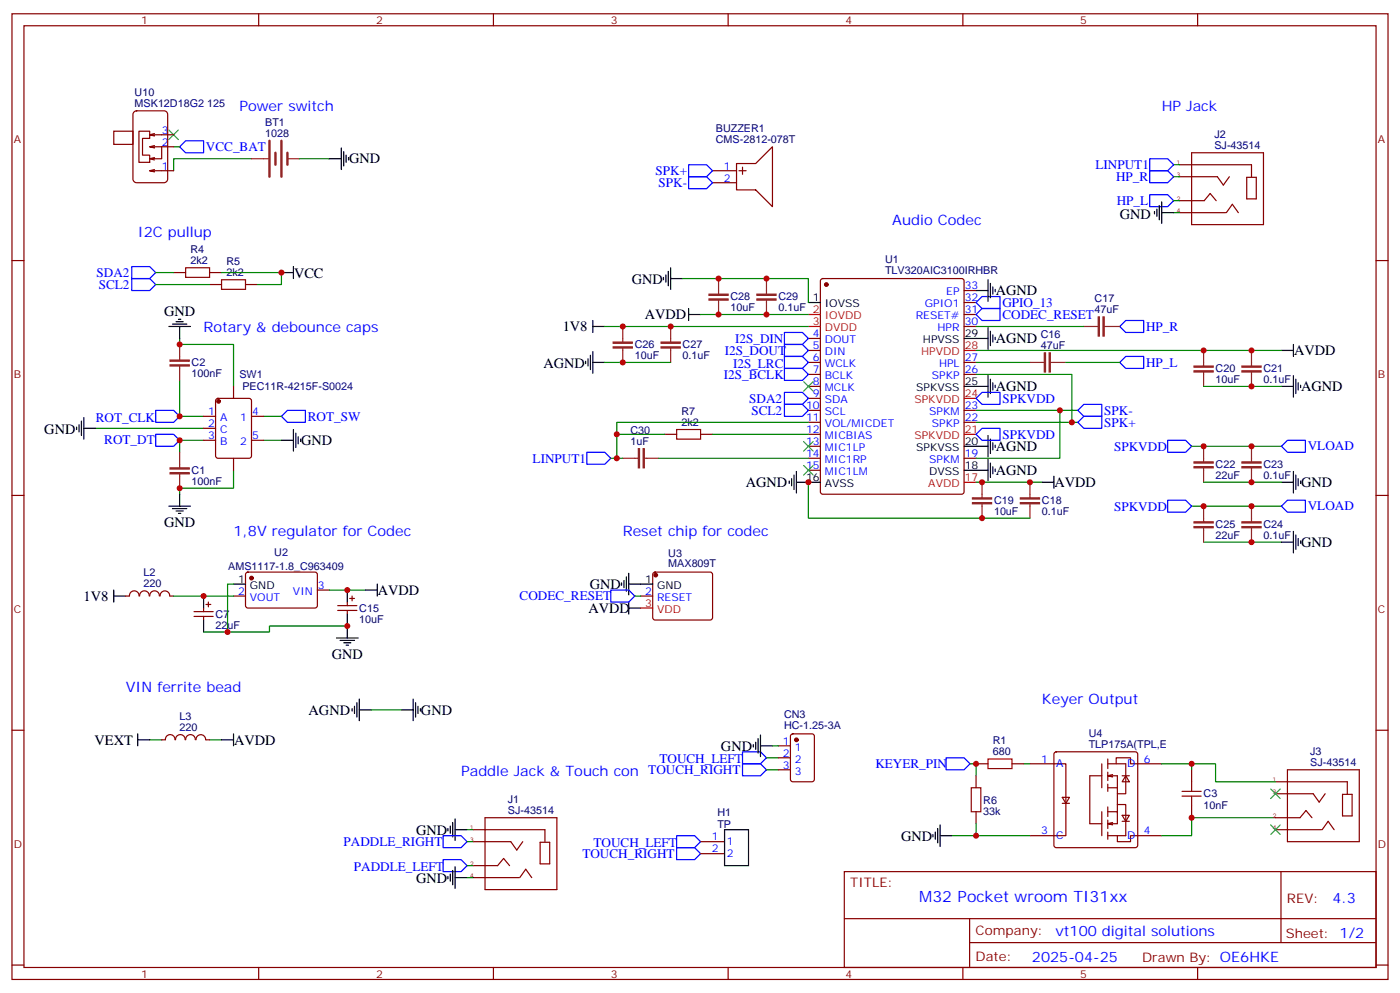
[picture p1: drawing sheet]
<svg xmlns="http://www.w3.org/2000/svg" width="412mm" height="292mm" viewBox="0 0 412 292" stroke-linecap="round" stroke-linejoin="round" font-family="sans-serif">
<g fill="none" stroke="#870000" stroke-width=".35">
<path d="M3.5 4.1h405.4v284.3h-405.4zM7.1 7.6h398.2v277.3h-398.2zM76.2 4.1v3.5M145.3 4.1v3.5M214.5 4.1v3.5M283.6 4.1v3.5M352.8 4.1v3.5M33.5 38.6h5.7v3.9h-5.7zM39.4 33.1l.8-.5h8.1l.7 .2 .3 .6 .1 19.3-.2 .7-.6 .3-8.4 .1-.6-.2-.4-.6v-19.3zM40.9 38.6h3.2v2.1h-2.1v5h2.1v2.1h-3.2zM45.5 39.3l-1.4 .4M51.2 39.7h-7.1l1.4 .3"/>
<path d="M44.1 46.7l1.4 .4M45.5 42.9l-1.4 .3M45.5 49.9l-1.4 .4M47.6 43.2h-3.5l1.4 .4M47.6 43.2v3.5h-3.5l1.4-.3M47.6 43.2h3.6M51.2 50.3h-7.1l1.4 .3M209.9 50.3h7.1M209.9 53.8h7.1M217 48.2h5.6l4.9-5v17.7l-4.9-5h-5.6zM217.7 50.3h2.1M218.7 49.2v2.1"/>
<path d="M3.5 76.7h3.6M405.3 76.7h3.6M51.2 80.3h3.5M61.7 80.3h3.6M61.7 83.8h3.6M72.3 83.8h3.5M238.1 99.7h3.6M241.9 82.2l.5-.2h40.9l.6 .5 .1 62.3-.5 .7h-41.1l-.7-.4v-62.4zM284 96.1h3.5M284 92.6h3.5M284 89.1h3.5M284 85.5h3.5"/>
<path d="M63.7 117.5l.5-.2h9.2l.6 .4 .1 16.5-.5 .7h-9.4l-.6-.4-.1-16.5zM68.8 113.8v3.5M238.1 103.2h3.6M238.1 106.7h3.6M238.1 110.2h3.6M238.1 113.8h3.6M238.1 117.3h3.6M284 106.7h3.5M284 110.2h3.5M60 122.6h3.5M60 126.1h3.5M60 129.6h3.5"/>
<path d="M68.8 134.9v3.6M74.1 122.6h3.5M74.1 129.6h3.5M195.8 127.9h3.5M206.4 127.9h3.5M238.1 120.8h3.6M238.1 124.4h3.6M238.1 127.9h3.6M238.1 131.4h3.6M238.1 134.9h3.6M238.1 138.5h3.6M284 120.8h3.5"/>
<path d="M284 124.4h3.5M284 134.9h3.5M3.5 145.9h3.6M405.3 145.9h3.6M37 175.5h1.1M38.1 175.5a1.41 1.41 0 0 1 1.4-1.5 1.41 1.41 0 0 1 1.5 1.5M41.1 175.5a1.41 1.41 0 0 1 1.4-1.5 1.41 1.41 0 0 1 1.4 1.5M44.1 175.5a1.41 1.41 0 0 1 1.4-1.5 1.41 1.41 0 0 1 1.4 1.5M47.2 175.5a1.41 1.41 0 0 1 1.4-1.5 1.41 1.41 0 0 1 1.4 1.5M50.1 175.5h1.1M60 179v1.1M60.7 178h1.4"/>
<path d="M61.4 177.3v1.4M68.8 175.5h3.5M72.6 168.7l.4-.2h20.1l.4 .7-.1 9.4-.6 .4h-20l-.5-.7v-9.1zM93.5 173.7h3.5M99.5 178.3h5.6M99.5 179.7h5.6M102.3 177.3v1M102.3 179.7v1.1M103 176.2h1.4M103.7 175.5v1.4M188.7 175.5h3.6M192.5 168.7l.5-.2h16.2l.5 .2 .2 .5v12.7l-.2 .5-.5 .2h-16.2l-.5-.3-.2-.4v-12.7z"/>
<path d="M57.1 180.1h5.7M57.1 181.5h5.7M60 181.5v1.1M3.5 215h3.6M47.6 217.8h1.1M48.7 217.8a1.41 1.41 0 0 1 1.4-1.5 1.41 1.41 0 0 1 1.4 1.5M51.7 217.8a1.41 1.41 0 0 1 1.4-1.5 1.41 1.41 0 0 1 1.4 1.5M54.7 217.8a1.41 1.41 0 0 1 1.4-1.5 1.41 1.41 0 0 1 1.4 1.5M57.7 217.8a1.41 1.41 0 0 1 1.5-1.5 1.41 1.41 0 0 1 1.4 1.5M60.7 217.8h1M229.3 219.6h3.5M233.1 216.3l.4-.2h5.7l.6 .4 .1 13-.5 .6-5.9 .1-.6-.5-.1-12.9z"/>
<path d="M405.3 215h3.6M229.3 223.1h3.5M229.3 226.7h3.5M287.5 224.9h3.5M287.5 228.4v3.6M287.5 239v3.5M298.1 224.9h3.5M303.4 224.9h10.6v21.2h-10.6M310.7 221.6l.4-.2h23.3l.5 .2 .2 .5v26.8l-.2 .5-.5 .2h-23.3l-.4-.2-.3-.5v-26.8zM312.9 234.8h2.1l-1 1.7zM312.9 236.5h2.1M324.6 224.9v7.1"/>
<path d="M324.6 239v7.1M324.6 228.4h-3.6v14.1h3.6M326.3 224.9h5.3v8.8h-2.5M326.3 223.5v2.8M326.3 227.4v2.4M326.3 230.9v2.1M326.3 237.6v2.8M326.3 232h2.8M326.3 239h2.8M327.7 228.8l-1.4-.4h2.8v14.1h-2.8l1.4 .4M327.7 228.1l-1.4 .3M328.8 224.9v-1.8h4.2v1.8h9.2"/>
<path d="M329.1 236.9h2.5v9.2h-5.3M330.6 228.4h2.1M331.6 228.4l1.1 1.8h-2.1zM351 226.7v3.5M351 237.2v3.6M206.4 247.8h7M206.4 251.4h7M248.7 256.6h156.6v28.3h-156.6zM326.3 241.5v2.4M326.3 245v2.1M327.7 242.2l-1.4 .3M329.1 246.1v1.7h3.9v-1.7h9.2"/>
<path d="M330.6 240.1h2.1l-1.1 1.7zM330.6 241.8h2.1M377.3 256.7v20.8M248.7 270.5h156.5M285.6 277.5h119.6M285.6 270.5v14.1M3.5 284.2h3.6M76.2 284.9v3.5M145.3 284.9v3.5M214.5 284.9v3.5M283.6 284.9v3.5M352.8 284.9v3.5"/>
<path d="M405.3 284.2h3.6"/>
</g>
<g fill="none" stroke="#00f" stroke-width=".35">
<path d="M52.9 43.2l1.8-1.7h5.3v3.5h-5.3zM202.8 48.5h5.3l1.8 1.8-1.8 1.7h-5.3zM202.8 52h5.3l1.8 1.8-1.8 1.8h-5.3zM338.7 57.3h5.3l1.7 1.8-1.7 1.8h-5.3zM338.7 50.3h5.3l1.7 1.7-1.7 1.8h-5.3zM338.7 46.7h5.3l1.7 1.8-1.7 1.8h-5.3zM38.8 78.5h5.3l1.8 1.8-1.8 1.7h-5.3zM38.8 82h5.3l1.8 1.8-1.8 1.7h-5.3zM231.1 97.9h5.3l1.7 1.8-1.7 1.7h-5.3zM287.5 92.6l1.8-1.8h5.3v3.6h-5.3zM287.5 89.1l1.8-1.8h5.3v3.5h-5.3zM329.8 96.1l1.8-1.7h5.3v3.5h-5.3z"/>
<path d="M231.1 108.5h5.3l1.7 1.7-1.7 1.8h-5.3zM231.1 105h5.3l1.7 1.7-1.7 1.8h-5.3zM231.1 119.1h5.3l1.7 1.7-1.7 1.8h-5.3zM231.1 115.5h5.3l1.7 1.8-1.7 1.8h-5.3zM231.1 101.4h5.3l1.7 1.8-1.7 1.8h-5.3zM287.5 117.3l1.8-1.8h5.3v3.6h-5.3zM329.8 106.7l1.8-1.7h5.3v3.5h-5.3zM45.9 127.9h5.3l1.7 1.7-1.7 1.8h-5.3zM45.9 120.8h5.3l1.7 1.8-1.7 1.8h-5.3zM82.9 122.6l1.8-1.8h5.3v3.6h-5.3zM172.9 133.2h5.3l1.7 1.7-1.7 1.8h-5.3zM287.5 127.9l1.8-1.8h5.3v3.5h-5.3z"/>
<path d="M317.5 120.8l1.8-1.7h5.3v3.5h-5.3zM317.5 124.4l1.8-1.8h5.3v3.5h-5.3zM344 129.6h5.2l1.8 1.8-1.8 1.8h-5.2zM377.5 131.4l1.7-1.8h5.3v3.6h-5.3zM344 147.3h5.2l1.8 1.7-1.8 1.8h-5.2zM377.5 149l1.7-1.7h5.3v3.5h-5.3zM179.9 173.7h5.3l1.8 1.8-1.8 1.8h-5.3zM218.7 224.9h5.3l1.8 1.8-1.8 1.7h-5.3zM218.7 221.4h5.3l1.8 1.7-1.8 1.8h-5.3zM278.7 223.1h5.3l1.8 1.8-1.8 1.8h-5.3zM130.5 253.1h5.3l1.8 1.8-1.8 1.7h-5.3zM130.5 246.1h5.3l1.8 1.7-1.8 1.8h-5.3z"/>
<path d="M199.3 249.6h5.3l1.8 1.8-1.8 1.7h-5.3zM199.3 246.1h5.3l1.8 1.7-1.8 1.8h-5.3z"/>
</g>
<g fill="none" stroke="#008700" stroke-width=".35">
<path d="M51.2 43.2h1.7M74.1 46.7h-22.9v3.6M88.2 46.7h8.8M345.7 48.5h1.8M345.7 59.1h1.8M345.7 52h1.8M345.7 62.6h1.8M45.9 80.3h5.3M45.9 83.8h15.8M52.9 99.7v1.7h15.9v12.4M65.3 80.3h17.6v3.5h-7.1M178.2 96.1h59.9"/>
<path d="M201.1 82h37v7.1M206.4 92.6h31.7M287.5 96.1h31.8M52.9 112v10.6h7.1M178.2 106.7h19.4M287.5 110.2h28.2v14.2M287.5 106.7h15.9M287.5 103.2h90M314 106.7h15.8M354.5 113.8h23M28.2 126.1h31.8M60 129.6h-7.1v3.6"/>
<path d="M68.8 138.5v5.3h-15.9v1.7M77.6 122.6h5.3M77.6 129.6h5.3M179.9 134.9h3.5M194 134.9h44.1M195.8 127.9h-14.1v7M209.9 127.9h28.2M238.1 124.4h-56.4v3.5M287.5 120.8h30M287.5 124.4h30M312.2 120.8v14.1h-24.7M351 131.4h26.5"/>
<path d="M238.1 142v10.6h65.3M287.5 142h19.4M351 149h26.5M354.5 142h23M354.5 159.6h23M51.2 175.5h17.6M68.8 172h-1.8v14.1M97 173.7h10.6M187 175.5h1.7M102.3 184.3h-22.9v1.8h-19.4M44.1 217.8h3.5M61.7 217.8h3.6"/>
<path d="M109.4 209h8.8M227.5 219.6h1.8M225.8 226.7h3.5M225.8 223.1h3.5M285.8 224.9h1.7v3.5M301.6 224.9h1.8M342.2 224.9h8.8v1.8M351 224.9h7.1v5.3h17.6M137.6 254.9h1.7M137.6 244.3h1.7M137.6 247.8h1.7M137.6 258.4h1.7"/>
<path d="M280.5 246.1h22.9M287.5 242.5v3.6M375.7 240.8h-24.7v5.3h-8.8"/>
</g>
<g fill="none" stroke="#8c2424" stroke-width=".35">
<path d="M74.1 46.7h4.9M84.7 46.7h3.5M183.4 96.1v4.6M197.6 96.1v4.6M211.7 82v4.6M211.7 88.4v4.2M225.8 82v4.6M225.8 88.4v4.2M319.3 96.1h4.2M325.3 96.1h4.5M52.9 101.4v4.6M52.9 107.8v4.2"/>
<path d="M183.4 102.5v4.2M197.6 102.5v4.2M303.4 106.7h4.2M309.4 106.7h4.6M354.5 103.2v4.6M354.5 109.5v4.3M368.7 103.2v4.6M368.7 109.5v4.3M52.9 133.2v4.6M52.9 139.5v4.3M183.4 134.9h4.6M189.8 134.9h4.2"/>
<path d="M354.5 131.4v4.6M354.5 137.8v4.2M368.7 131.4v4.6M368.7 137.8v4.2M289.3 142v4.6M289.3 148.3v4.3M303.4 142v4.6M303.4 148.3v4.3M354.5 149v4.6M354.5 155.4v4.2M368.7 149v4.6M368.7 155.4v4.2"/>
</g>
<g fill="#8c2424" stroke="#8c2424" stroke-width=".35">
<path d="M50.1 137.8h5.6v.3h-5.6z"/>
<path d="M50.1 139.2h5.6v.3h-5.6z"/>
<path d="M50.1 106h5.6v.4h-5.6z"/>
<path d="M50.1 107.4h5.6v.4h-5.6z"/>
<path d="M309 103.9h.4v5.6h-.4z"/>
<path d="M307.6 103.9h.4v5.6h-.4z"/>
<path d="M324.9 93.3h.4v5.7h-.4z"/>
<path d="M323.5 93.3h.3v5.7h-.3z"/>
<path d="M286.5 146.6h5.6v.3h-5.6z"/>
<path d="M286.5 148h5.6v.3h-5.6z"/>
<path d="M300.6 146.6h5.6v.3h-5.6z"/>
<path d="M300.6 148h5.6v.3h-5.6z"/>
<path d="M351.7 107.8h5.7v.3h-5.7z"/>
<path d="M351.7 109.2h5.7v.3h-5.7z"/>
<path d="M365.8 107.8h5.7v.3h-5.7z"/>
<path d="M365.8 109.2h5.7v.3h-5.7z"/>
<path d="M351.7 136h5.7v.3h-5.7z"/>
<path d="M351.7 137.4h5.7v.4h-5.7z"/>
<path d="M365.8 136h5.7v.3h-5.7z"/>
<path d="M365.8 137.4h5.7v.4h-5.7z"/>
<path d="M365.8 153.6h5.7v.4h-5.7z"/>
<path d="M365.8 155h5.7v.4h-5.7z"/>
<path d="M351.7 153.6h5.7v.4h-5.7z"/>
<path d="M351.7 155h5.7v.4h-5.7z"/>
<path d="M180.6 100.7h5.7v.4h-5.7z"/>
<path d="M180.6 102.1h5.7v.4h-5.7z"/>
<path d="M194.7 100.7h5.7v.4h-5.7z"/>
<path d="M194.7 102.1h5.7v.4h-5.7z"/>
<path d="M208.8 86.6h5.7v.4h-5.7z"/>
<path d="M208.8 88h5.7v.4h-5.7z"/>
<path d="M223 86.6h5.6v.4h-5.6z"/>
<path d="M223 88h5.6v.4h-5.6z"/>
<path d="M188 132.1h.4v5.7h-.4z"/>
<path d="M189.4 132.1h.4v5.7h-.4z"/>
</g>
<path d="M54.7 78.8h7v2.9h-7zM65.3 82.4h7v2.8h-7zM199.3 126.5h7.1v2.8h-7.1zM286.1 232h2.8v7h-2.8zM291 223.5h7.1v2.8h-7.1zM348.2 234.4h5.6M348.2 233h5.6M351 230.2v2.8M351 234.4v2.8" fill="none" stroke="#a10000" stroke-width=".35"/>
<path d="M49.7 38.3l2.9 2.8M52.6 38.3l-2.9 2.8M236.7 112.4l2.8 2.8M239.5 112.4l-2.8 2.8M236.7 130l2.8 2.8M236.7 137.1l2.8 2.8M239.5 130l-2.8 2.8M239.5 137.1l-2.8 2.8M374.3 232.3l2.8 2.8M377.1 232.3l-2.8 2.8M374.3 242.9l2.8 2.8M377.1 242.9l-2.8 2.8" fill="none" stroke="#3c3" stroke-width=".35"/>
<g fill="none" stroke="#000" stroke-width=".35">
<path d="M97 46.7h3.5M100.5 43.6v6.3M101.2 44.6v4.3M102 45.7v2.1M102.7 46.4v.7M342.2 59.4v6.4M86.4 78.5v3.5M196.8 79.9v4.2M197.6 78.8v6.4M340.1 62.3v.7M340.8 61.6v2.1M341.5 60.5v4.2"/>
<path d="M342.2 62.6h3.5M49.7 96.1h6.4M50.8 95.4h4.2M51.9 94.7h2.1M52.6 94h.7M52.9 96.1v3.6M82.9 80.3h3.5M174.6 96.1h3.6M174.6 94.4v3.5M195.4 81.7v.7M196.1 81v2.1M197.6 82h3.5"/>
<path d="M202.8 92.6h3.6M202.8 90.8v3.6M238.1 89.1h3.6M284 99.7h7M287.5 85.5h3.5M291 82.4v6.3M291 96.5v6.3M291.7 83.4v4.3M291.7 97.5v4.3M292.5 84.5v2.1M292.5 98.6v2.1M293.2 85.2v.7"/>
<path d="M293.2 99.3v.7M172.5 106.4v.7M173.2 105.7v2.1M173.9 104.6v4.2M174.6 103.5v6.4M174.6 106.7h3.6M284 113.8h7M291 110.6v6.3M291.7 111.7v4.2M292.5 112.7v2.1M293.2 113.4v.7M377.5 113.8h3.5"/>
<path d="M377.5 103.2h3.5M381 101.4v3.6M381 110.6v6.3M381.7 111.7v4.2M382.4 112.7v2.1M383.1 113.4v.7M22.6 125.8v.7M23.3 125.1v2.1M24 124v4.2M24.7 126.1h3.5M24.7 122.9v6.4M82.9 129.6h3.5"/>
<path d="M86.4 126.5v6.3M87.1 127.5v4.3M87.8 128.6v2.1M88.5 129.3v.7M233.9 139.9v4.2M234.6 138.8v6.4M284 138.5h7M284 131.4h7M291 128.2v6.4M291 135.3v6.3M291.7 129.3v4.2M291.7 136.3v4.3"/>
<path d="M292.5 130.4v2.1M292.5 137.4v2.1M293.2 131.1v.7M293.2 138.1v.7M381 138.8v6.4M381.7 139.9v4.2M49.7 149h6.4M50.8 149.8h4.2M51.9 150.5h2.1M52.6 151.2h.7M52.9 145.5v3.5M232.5 141.6v.7"/>
<path d="M233.2 140.9v2.2M234.6 142h7.1M306.9 142h3.5M310.4 140.2v3.6M377.5 142h3.5M377.5 159.6h3.5M381 156.5v6.3M381.7 157.5v4.2M382.4 140.9v2.2M382.4 158.6v2.1M383.1 141.6v.7M383.1 159.3v.7"/>
<path d="M33.5 175.5h3.5M33.5 173.7v3.6M60 175.5v3.5M68.8 172h3.5M102.3 173.7v3.6M107.6 173.7h3.5M111.1 172v3.5M183.1 171.6v.7M183.8 170.9v2.1M184.5 169.9v4.2M185.2 172h7.1M185.2 168.8v6.4"/>
<path d="M185.2 177.3v3.5M185.2 179h3.5M60 182.6v3.5M99.1 187.9h6.4M100.2 188.6h4.2M101.2 189.3h2.2M102 190h.7M102.3 180.8v7.1M40.6 217.8h3.5M40.6 216.1v3.5M65.3 217.8h3.5M68.8 216.1v3.5"/>
<path d="M103.7 208.7v.7M104.4 208v2.1M105.1 206.9v4.2M105.8 209h3.6M105.8 205.8v6.4M118.2 209h3.5M121.7 205.8v6.4M122.4 206.9v4.2M123.1 208v2.1M123.8 208.7v.7M221.9 219.3v.7M222.6 218.5v2.2"/>
<path d="M223.3 217.5v4.2M224 219.6h3.5M224 216.4v6.4M131.9 243.9v.8M131.9 258.1v.7M132.6 243.2v2.2M132.6 257.4v2.1M133.3 242.2v4.2M133.3 256.3v4.2M134.1 244.3h3.5M134.1 241.1v6.4M134.1 255.2v6.4"/>
<path d="M134.1 258.4h3.5M213.4 244.3h7.1v10.6h-7.1zM274.8 245.7v.7M275.5 245v2.1M276.2 243.9v4.3M276.9 246.1h3.6M276.9 242.9v6.3"/>
</g>
<path d="M79.4 41.5v10.5M81.1 45v3.5M82.9 41.5v10.5M84.7 45v3.5" fill="none" stroke="#8c2424" stroke-width=".71"/>
<g fill="#870000" stroke="#870000" stroke-width=".35">
<circle cx="243.4" cy="83.8" r=".53"/>
<circle cx="74.1" cy="170.2" r=".53"/>
<circle cx="193.1" cy="169.3" r=".53"/>
<circle cx="64.4" cy="118.2" r=".53"/>
<circle cx="234.6" cy="217.8" r=".53"/>
</g>
<path d="M238.1 92.6h3.6M238.1 96.1h3.6M284 117.3h3.5M284 103.2h3.5M284 127.9h3.5M284 142h3.5M188.7 179h3.6" fill="none" stroke="#f00" stroke-width=".35"/>
<g fill="none" stroke="#850000" stroke-width=".35">
<path d="M347.5 52h11.1l1.8 2.5 1.7-2.5M347.5 59.1h7.2l1.8-2.1 1.7 2.1M347.5 48.5h21.2v3.5M351 45h21.2v21.1h-21.2zM367.2 52.2h2.9v6.4h-2.9zM347.5 62.6h13.6M361.2 62.6l1.8-2.5 1.8 2.5M375.7 233.7h11.1l1.8 2.5 1.7-2.5M375.7 230.2h21.2v3.5M379.2 226.7h21.2v21.1h-21.2zM395.5 233.9h2.8v6.3h-2.8zM139.3 247.8h11.2l1.7 2.5 1.8-2.5"/>
<path d="M139.3 258.4h13.6M139.3 254.9h7.3l1.7-2.1 1.8 2.1M139.3 244.3h21.2v3.5M142.9 240.8h21.1v21.1h-21.1zM153.1 258.4l1.8-2.5 1.7 2.5M159.1 248h2.8v6.4h-2.8zM375.7 240.8h7.2l1.8-2.1 1.8 2.1M375.7 244.3h13.6M389.5 244.3l1.7-2.5 1.8 2.5"/>
</g>
<g fill="#c00">
<circle cx="52.9" cy="122.6" r=".88"/>
<circle cx="82.9" cy="80.3" r=".88"/>
<circle cx="102.3" cy="173.7" r=".88"/>
<circle cx="60" cy="175.5" r=".88"/>
<circle cx="67" cy="186.1" r=".88"/>
<circle cx="102.3" cy="184.3" r=".88"/>
<circle cx="312.2" cy="120.8" r=".88"/>
<circle cx="315.7" cy="124.4" r=".88"/>
<circle cx="289.3" cy="142" r=".88"/>
<circle cx="303.4" cy="142" r=".88"/>
<circle cx="238.1" cy="142" r=".88"/>
<circle cx="289.3" cy="152.6" r=".88"/>
<circle cx="354.5" cy="103.2" r=".88"/>
<circle cx="368.7" cy="103.2" r=".88"/>
<circle cx="368.7" cy="113.8" r=".88"/>
<circle cx="354.5" cy="131.4" r=".88"/>
<circle cx="368.7" cy="131.4" r=".88"/>
<circle cx="368.7" cy="142" r=".88"/>
<circle cx="368.7" cy="159.6" r=".88"/>
<circle cx="368.7" cy="149" r=".88"/>
<circle cx="354.5" cy="149" r=".88"/>
<circle cx="287.5" cy="224.9" r=".88"/>
<circle cx="287.5" cy="246.1" r=".88"/>
<circle cx="183.4" cy="96.1" r=".88"/>
<circle cx="197.6" cy="96.1" r=".88"/>
<circle cx="183.4" cy="106.7" r=".88"/>
<circle cx="211.7" cy="92.6" r=".88"/>
<circle cx="225.8" cy="92.6" r=".88"/>
<circle cx="211.7" cy="82" r=".88"/>
<circle cx="225.8" cy="82" r=".88"/>
<circle cx="181.7" cy="134.9" r=".88"/>
<circle cx="181.7" cy="127.9" r=".88"/>
<circle cx="351" cy="240.8" r=".88"/>
<circle cx="351" cy="224.9" r=".88"/>
<circle cx="52.9" cy="101.4" r=".88"/>
<circle cx="52.9" cy="143.8" r=".88"/>
<circle cx="52.9" cy="129.6" r=".88"/>
</g>
<text font-size="4.6" fill="#00f" x="270.8" y="265.7">M32 Pocket wroom TI31xx</text>
<g font-size="4.2" fill="#00f">
<text x="70.6" y="32.6">Power switch</text>
<text x="342.2" y="32.6">HP Jack</text>
<text x="40.6" y="69.7">I2C pullup</text>
<text x="262.8" y="66.1">Audio Codec</text>
<text x="60" y="97.9">Rotary &amp; debounce caps</text>
<text x="68.8" y="157.9">1,8V regulator for Codec</text>
<text x="183.4" y="157.9">Reset chip for codec</text>
<text x="37" y="203.7">VIN ferrite bead</text>
<text x="306.9" y="207.3">Keyer Output</text>
<text x="135.8" y="228.4">Paddle Jack &amp; Touch con</text>
<text x="392.5" y="265.9">4.3</text>
<text x="310.9" y="275.5">vt100 digital solutions</text>
<text x="304" y="283.3">2025-04-25</text>
</g>
<g font-size="4.2">
<text x="102.8" y="48">GND</text>
<text x="329.8" y="64.4">GND</text>
<text x="86.6" y="81.7">VCC</text>
<text x="186.1" y="83.5">GND</text>
<text x="293.3" y="87">AGND</text>
<text x="48.3" y="92.9">GND</text>
<text x="189.9" y="94">AVDD</text>
<text x="165.7" y="97.6">1V8</text>
<text x="293.3" y="101.1">AGND</text>
<text x="381.2" y="104.7">AVDD</text>
<text x="160.1" y="108.2">AGND</text>
<text x="293.3" y="115.2">AGND</text>
<text x="383.3" y="115.2">AGND</text>
<text x="13.1" y="127.6">GND</text>
<text x="88.7" y="131.1">GND</text>
<text x="293.3" y="132.8">AGND</text>
<text x="219.7" y="143.4">AGND</text>
<text x="293.3" y="139.9">AGND</text>
<text x="310.6" y="143.5">AVDD</text>
<text x="383.3" y="143.4">GND</text>
<text x="48.3" y="155.2">GND</text>
<text x="383.3" y="161.1">GND</text>
<text x="173.7" y="173.4">GND</text>
<text x="24.6" y="177">1V8</text>
<text x="111.3" y="175.2">AVDD</text>
<text x="173.3" y="180.6">AVDD</text>
<text x="97.7" y="194.1">GND</text>
<text x="90.9" y="210.4">AGND</text>
<text x="124" y="210.4">GND</text>
<text x="27.9" y="219.3">VEXT</text>
<text x="69" y="219.3">AVDD</text>
<text x="212.4" y="221">GND</text>
<text x="122.6" y="245.8">GND</text>
<text x="265.5" y="247.5">GND</text>
<text x="122.6" y="259.9">GND</text>
</g>
<g font-size="3.9" fill="#00f">
<text x="60.7" y="44.4">VCC_BAT</text>
<text x="193.1" y="51.6">SPK+</text>
<text x="322.7" y="49.8">LINPUT1</text>
<text x="328.8" y="53.2">HP_R</text>
<text x="194" y="55.1">SPK-</text>
<text x="329" y="60.3">HP_L</text>
<text x="28.4" y="81.5">SDA2</text>
<text x="29.1" y="85">SCL2</text>
<text x="295.3" y="93.9">CODEC_RESET</text>
<text x="295.3" y="90.3">GPIO_13</text>
<text x="216.6" y="101">I2S_DIN</text>
<text x="337.6" y="97.5">HP_R</text>
<text x="213.5" y="104.5">I2S_DOUT</text>
<text x="213.2" y="111.6">I2S_BCLK</text>
<text x="215.9" y="108.2">I2S_LRC</text>
<text x="337.6" y="108">HP_L</text>
<text x="220.7" y="118.6">SDA2</text>
<text x="295.3" y="118.6">SPKVDD</text>
<text x="28.2" y="124.1">ROT_CLK</text>
<text x="90.7" y="123.9">ROT_SW</text>
<text x="221.4" y="122.1">SCL2</text>
<text x="325.3" y="122.1">SPK-</text>
<text x="325.3" y="125.6">SPK+</text>
<text x="30.7" y="130.8">ROT_DT</text>
<text x="295.3" y="129.2">SPKVDD</text>
<text x="156.9" y="136.3">LINPUT1</text>
<text x="328.2" y="132.7">SPKVDD</text>
<text x="385.2" y="132.6">VLOAD</text>
<text x="328.2" y="150.3">SPKVDD</text>
<text x="385.2" y="150.2">VLOAD</text>
<text x="153.1" y="176.8">CODEC_RESET</text>
<text x="191" y="227.9">TOUCH_RIGHT</text>
<text x="194.3" y="224.6">TOUCH_LEFT</text>
<text x="257.9" y="226.2">KEYER_PIN</text>
<text x="101.2" y="249.1">PADDLE_RIGHT</text>
<text x="174.9" y="249.3">TOUCH_LEFT</text>
<text x="104.3" y="256.4">PADDLE_LEFT</text>
<text x="171.6" y="252.6">TOUCH_RIGHT</text>
</g>
<g font-size="3.9" fill="#800">
<text x="250.5" y="261.2">TITLE:</text>
<text x="379.1" y="265.9">REV:</text>
<text x="287.4" y="275.4">Company:</text>
<text x="378.7" y="276">Sheet: 1/2</text>
<text x="287.4" y="283.1">Date:</text>
<text x="336.4" y="283.2">Drawn By: OE6HKE</text>
</g>
<g font-size="3.2" fill="#800">
<text x="41.6" y="7.1">1</text>
<text x="110.8" y="7.1">2</text>
<text x="179.9" y="7.1">3</text>
<text x="249.1" y="7.1">4</text>
<text x="318.2" y="7.1">5</text>
<text x="4.1" y="42.2">A</text>
<text x="405.9" y="42.2">A</text>
<text x="4.1" y="111.3">B</text>
<text x="405.9" y="111.3">B</text>
<text x="4.1" y="180.4">C</text>
<text x="405.9" y="180.4">C</text>
<text x="4.1" y="249.6">D</text>
<text x="405.9" y="249.6">D</text>
<text x="41.6" y="287.9">1</text>
<text x="110.8" y="287.9">2</text>
<text x="179.9" y="287.9">3</text>
<text x="249.1" y="287.9">4</text>
<text x="318.2" y="287.9">5</text>
</g>
<g font-size="3.2" fill="#000080">
<text x="39.7" y="28.3">U10</text>
<text x="39.7" y="31.6">MSK12D18G2 125</text>
<text x="78.1" y="40.4">1028</text>
<text x="78.1" y="37.2">BT1</text>
<text x="210.9" y="39">BUZZER1</text>
<text x="357.7" y="40.7">J2</text>
<text x="210.9" y="42.2">CMS-2812-078T</text>
<text x="357.7" y="43.9">SJ-43514</text>
<text x="56.1" y="77.8">2k2</text>
<text x="56.1" y="74.5">R4</text>
<text x="260.7" y="77.4">U1</text>
<text x="66.7" y="81.3">2k2</text>
<text x="66.7" y="78">R5</text>
<text x="260.7" y="80.6">TLV320AIC3100IRHBR</text>
<text x="215.2" y="88.4">C28</text>
<text x="229.3" y="88.4">C29</text>
<text x="322.4" y="89">C17</text>
<text x="215.2" y="91.7">10uF</text>
<text x="229.3" y="91.7">0.1uF 2</text>
<text x="322.4" y="92.3">47uF</text>
<text x="306.6" y="99.6">C16</text>
<text x="56.4" y="107.8">C2</text>
<text x="187" y="105.8">10uF</text>
<text x="187" y="102.5">C26</text>
<text x="201.1" y="105.8">0.1uF</text>
<text x="201.1" y="102.5">C27</text>
<text x="306.6" y="102.8">47uF</text>
<text x="56.4" y="111.1">100nF</text>
<text x="70.5" y="111.3">SW1</text>
<text x="358.1" y="112.9">10uF</text>
<text x="358.1" y="109.6">C20</text>
<text x="372.2" y="112.9">0.1uF</text>
<text x="372.2" y="109.6">C21</text>
<text x="71.4" y="114.9">PEC11R-4215F-S0024</text>
<text x="200.7" y="125.4">2k2</text>
<text x="200.7" y="122.1">R7</text>
<text x="185.7" y="131.1">1uF</text>
<text x="185.7" y="127.9">C30</text>
<text x="358.1" y="137.8">C22</text>
<text x="372.2" y="137.8">C23</text>
<text x="56.4" y="142.9">100nF</text>
<text x="56.4" y="139.6">C1</text>
<text x="358.1" y="141.1">22uF</text>
<text x="372.2" y="141.1">0.1uF</text>
<text x="292.8" y="148.4">C19</text>
<text x="306.9" y="148.4">C18</text>
<text x="292.8" y="151.7">10uF</text>
<text x="306.9" y="151.7">0.1uF</text>
<text x="358.1" y="155.4">C25</text>
<text x="372.2" y="155.4">C24</text>
<text x="358.1" y="158.7">22uF</text>
<text x="372.2" y="158.7">0.1uF</text>
<text x="67.2" y="167.8">AMS1117-1.8_C963409</text>
<text x="80.8" y="163.7">U2</text>
<text x="196.9" y="167">MAX809T</text>
<text x="196.9" y="163.9">U3</text>
<text x="42.3" y="172.9">220</text>
<text x="42.3" y="169.7">L2</text>
<text x="63.5" y="185.2">22uF</text>
<text x="63.5" y="181.9">C7</text>
<text x="105.8" y="183.4">10uF</text>
<text x="105.8" y="180.1">C15</text>
<text x="52.9" y="215.2">220</text>
<text x="52.9" y="212.1">L3</text>
<text x="231" y="214.7">HC-1.25-3A</text>
<text x="231" y="211.4">CN3</text>
<text x="292.5" y="219.1">R1</text>
<text x="320.7" y="220.3">TLP175A(TPL,E</text>
<text x="320.7" y="217">U4</text>
<text x="292.5" y="222.4">680</text>
<text x="386" y="225.6">SJ-43514</text>
<text x="386" y="222.3">J3</text>
<text x="149.6" y="236.5">J1</text>
<text x="149.6" y="239.7">SJ-43514</text>
<text x="289.6" y="239.8">33k</text>
<text x="289.6" y="236.7">R6</text>
<text x="354.5" y="238.1">10nF</text>
<text x="354.5" y="234.8">C3</text>
<text x="211.3" y="243.7">TP</text>
<text x="211.3" y="240.2">H1</text>
</g>
<g font-size="3.2" fill="#00f">
<text x="47.6" y="39.3">3</text>
<text x="47.6" y="42.9">2</text>
<text x="47.6" y="49.9">1</text>
<text x="213.2" y="49.9">1</text>
<text x="213.2" y="53.4">2</text>
<text x="278.8" y="87">EP</text>
<text x="284.2" y="88.7">32</text>
<text x="284.2" y="85.2">33</text>
<text x="269.7" y="94">RESET#</text>
<text x="272.5" y="90.5">GPIO1</text>
<text x="284.2" y="95.8">30</text>
<text x="284.2" y="92.3">31</text>
<text x="239.5" y="99.3">4</text>
<text x="243" y="101.1">DOUT</text>
<text x="276.2" y="97.5">HPR</text>
<text x="239.5" y="102.8">5</text>
<text x="239.5" y="106.4">6</text>
<text x="243" y="104.6">DIN</text>
<text x="284.2" y="106.4">27</text>
<text x="239.5" y="109.9">7</text>
<text x="239.5" y="113.4">8</text>
<text x="243" y="108.1">WCLK</text>
<text x="243" y="111.7">BCLK</text>
<text x="274.5" y="111.7">SPKP</text>
<text x="276.6" y="108.1">HPL</text>
<text x="284.2" y="109.9">26</text>
<text x="239.5" y="116.9">9</text>
<text x="243" y="115.2">MCLK</text>
<text x="243" y="118.7">SDA</text>
<text x="61.3" y="122.2">1</text>
<text x="61.3" y="125.8">2</text>
<text x="64.8" y="124">A</text>
<text x="70.8" y="124">1</text>
<text x="74.3" y="122.2">4</text>
<text x="237.4" y="120.5">10</text>
<text x="237.4" y="124">11</text>
<text x="243" y="122.2">SCL</text>
<text x="243" y="125.8">VOL/MICDET</text>
<text x="273.7" y="122.2">SPKM</text>
<text x="274.5" y="125.8">SPKP</text>
<text x="284.2" y="124">22</text>
<text x="284.2" y="120.5">23</text>
<text x="61.3" y="129.3">3</text>
<text x="64.8" y="127.5">C</text>
<text x="64.8" y="131.1">B</text>
<text x="70.8" y="131.1">2</text>
<text x="74.3" y="129.3">5</text>
<text x="237.4" y="127.5">12</text>
<text x="237.4" y="131.1">13</text>
<text x="243" y="129.3">MICBIAS</text>
<text x="237.4" y="134.6">14</text>
<text x="243" y="132.8">MIC1LP</text>
<text x="243" y="136.3">MIC1RP</text>
<text x="273.7" y="136.3">SPKM</text>
<text x="284.2" y="134.6">19</text>
<text x="237.4" y="138.1">15</text>
<text x="243" y="139.9">MIC1LM</text>
<text x="93.7" y="173.4">3</text>
<text x="70.1" y="175.2">2</text>
<text x="73.6" y="176.9">VOUT</text>
<text x="86.3" y="175.2">VIN</text>
<text x="190.1" y="175.2">2</text>
<text x="193.6" y="176.9">RESET</text>
<text x="230.6" y="219.3">1</text>
<text x="234.1" y="221">1</text>
<text x="230.6" y="222.8">2</text>
<text x="230.6" y="226.3">3</text>
<text x="234.1" y="224.5">2</text>
<text x="306.7" y="224.5">1</text>
<text x="311.1" y="226">A</text>
<text x="332" y="226">D</text>
<text x="336.9" y="224.5">6</text>
<text x="234.1" y="228.1">3</text>
<text x="306.7" y="245.7">3</text>
<text x="336.9" y="245.7">4</text>
<text x="209.6" y="247.5">1</text>
<text x="209.6" y="251">2</text>
<text x="214.1" y="248.9">1</text>
<text x="311.1" y="247.1">C</text>
<text x="332" y="247.1">D</text>
<text x="214.1" y="252.4">2</text>
</g>
<g font-size="3.2">
<text x="239.5" y="88.7">1</text>
<text x="243" y="90.5">IOVSS</text>
<text x="271.9" y="101.1">HPVSS</text>
<text x="284.2" y="99.3">29</text>
<text x="284.2" y="113.4">25</text>
<text x="269.9" y="115.2">SPKVSS</text>
<text x="284.2" y="131.1">20</text>
<text x="269.9" y="132.8">SPKVSS</text>
<text x="237.4" y="141.6">16</text>
<text x="243" y="143.4">AVSS</text>
<text x="273.7" y="139.9">DVSS</text>
<text x="284.2" y="138.1">18</text>
<text x="70.1" y="171.6">1</text>
<text x="73.6" y="173.4">GND</text>
<text x="190.1" y="171.6">1</text>
<text x="193.6" y="173.4">GND</text>
</g>
<g font-size="3.2" fill="#f00">
<text x="239.5" y="95.8">3</text>
<text x="243" y="94">IOVDD</text>
<text x="243" y="97.5">DVDD</text>
<text x="271.3" y="104.6">HPVDD</text>
<text x="284.2" y="102.8">28</text>
<text x="269.3" y="118.7">SPKVDD</text>
<text x="284.2" y="116.9">24</text>
<text x="269.3" y="129.3">SPKVDD</text>
<text x="284.2" y="127.5">21</text>
<text x="273.5" y="143.4">AVDD</text>
<text x="284.2" y="141.6">17</text>
<text x="190.1" y="178.7">3</text>
<text x="193.6" y="180.4">VDD</text>
</g>
<g font-size="2.1" fill="#840000">
<text x="346.6" y="48.5">1</text>
<text x="346.6" y="52">3</text>
<text x="346.6" y="59.1">2</text>
<text x="346.6" y="62.6">4</text>
<text x="374.8" y="230.2">1</text>
<text x="374.8" y="233.7">3</text>
<text x="138.4" y="244.3">1</text>
<text x="374.8" y="244.3">4</text>
<text x="374.8" y="240.7">2</text>
<text x="138.4" y="247.8">3</text>
<text x="138.4" y="254.8">2</text>
<text x="138.4" y="258.4">4</text>
</g>
</svg>
